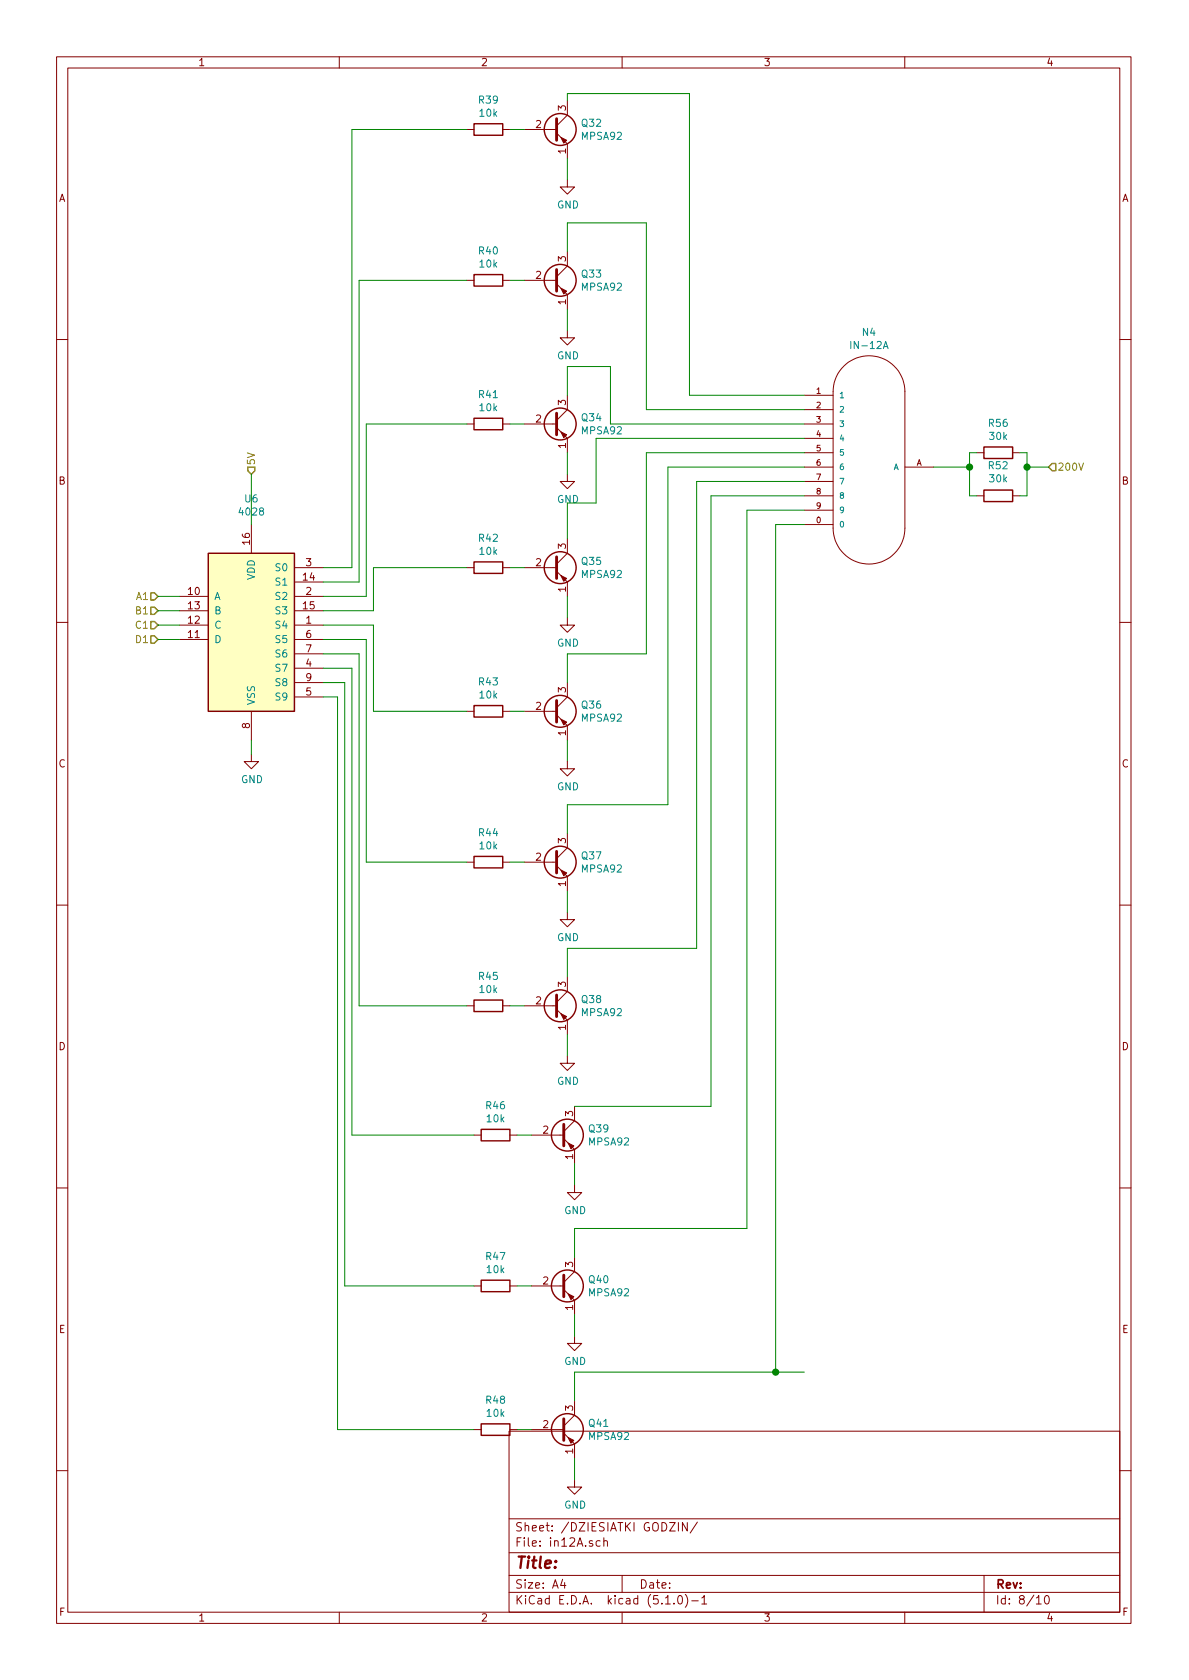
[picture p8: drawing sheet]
<svg xmlns="http://www.w3.org/2000/svg" width="210mm" height="297mm" viewBox="0 0 210 297" stroke-linecap="round" stroke-linejoin="round" font-family="sans-serif">
<g fill="none" stroke="#840000" stroke-width=".18">
<path d="M10 10h190v277h-190zM12 12h186v273.1h-186zM60 10v2M100.3 17.8v2.6l-1.9 1.9M110 10v2M160 10v2M82.5 22.9h1.3M88.9 22.9h1.3M92.7 22.9h5.7M98.4 23.5l1.9 1.9v2.6M100.3 31.8v1.3h1.3l-1.3 1.2-1.2-1.2h1.2M82.5 49.6h1.3"/>
<path d="M88.9 49.6h1.3M92.7 49.6h5.7M98.4 50.2l1.9 1.9v2.5M100.3 58.5v1.2h1.3l-1.3 1.3-1.2-1.3h1.2M100.3 44.5v2.5l-1.9 1.9M10 60h2M82.5 75h1.3M88.9 75h1.3M92.7 75h5.7M98.4 75.6l1.9 1.9v2.5M100.3 69.9v2.5l-1.9 1.9M142.2 75h5.1"/>
<path d="M142.2 69.9h5.1M142.2 72.4h5.1M142.2 77.5h5.1M149.2 64.8a6.3 6.3 0 0 1 6.9-1.4 6.3 6.3 0 0 1 3.9 5.9v24.1a6.3 6.3 0 0 1-6.3 6.3 6.3 6.3 0 0 1-6.4-6.3v-24.1a6.3 6.3 0 0 1 1.9-4.5zM198 60h2M44.4 92.7v5.1M100.3 83.9v1.2h1.3l-1.3 1.3-1.2-1.3h1.2M100.3 95.3v2.5l-1.9 1.9M142.2 92.7h5.1M142.2 80h5.1M142.2 82.6h5.1M142.2 85.1h5.1"/>
<path d="M142.2 87.7h5.1M142.2 90.2h5.1M160 82.6h5.1M172.7 80h1.3M172.7 87.7h1.3M179.1 80h1.2M179.1 87.7h1.2M10 110h2M31.7 110.5h5.1M31.7 105.4h5.1M31.7 113.1h5.1M31.7 108h5.1"/>
<path d="M52.1 110.5h5M52.1 105.4h5M52.1 113.1h5M52.1 108h5M52.1 102.9h5M52.1 100.4h5M52.1 118.1h5M52.1 115.6h5M82.5 100.4h1.3M88.9 100.4h1.3M92.7 100.4h5.7M98.4 101l1.9 1.9v2.5"/>
<path d="M100.3 109.3v1.2h1.3l-1.3 1.3-1.2-1.3h1.2M198 110h2M44.4 133.4v1.3h1.3l-1.3 1.2-1.2-1.2h1.2M44.4 125.8v5M52.1 123.2h5M52.1 120.7h5M82.5 125.8h1.3M88.9 125.8h1.3M92.7 125.8h5.7M98.4 126.4l1.9 1.9v2.5M100.3 134.7v1.2h1.3l-1.3 1.3-1.2-1.3h1.2M100.3 120.7v2.5l-1.9 1.9"/>
<path d="M82.5 152.4h1.3M88.9 152.4h1.3M92.7 152.4h5.7M98.4 153.1l1.9 1.9v2.5M100.3 147.4v2.5l-1.9 1.9M10 160h2M82.5 177.8h1.3M88.9 177.8h1.3M92.7 177.8h5.7M98.4 178.5l1.9 1.9v2.5M100.3 161.3v1.3h1.3l-1.3 1.3-1.2-1.3h1.2M100.3 172.8v2.5l-1.9 1.9"/>
<path d="M198 160h2M100.3 186.7v1.3h1.3l-1.3 1.3-1.2-1.3h1.2M101.6 195.6v2.6l-1.9 1.9M10 210h2M83.8 200.7h1.3M90.2 200.7h1.2M94 200.7h5.7M99.7 201.3l1.9 1.9v2.6M101.6 209.6v1.3h1.3l-1.3 1.2-1.3-1.2h1.3M198 210h2M83.8 227.4h1.3M90.2 227.4h1.2"/>
<path d="M94 227.4h5.7M99.7 228l1.9 1.9v2.5M101.6 236.3v1.2h1.3l-1.3 1.3-1.3-1.3h1.3M101.6 222.3v2.5l-1.9 1.9M83.8 252.8h1.3M90 253h108v32.1h-108zM90.2 252.8h1.2M94 252.8h5.7M99.7 253.4l1.9 1.9v2.5M101.6 247.7v2.5l-1.9 1.9M10 260h2M90 278.5h108"/>
<path d="M90 274.5h108M90 268.5h108M99.5 279.2l-.4 1.1h1M99.8 279.8v1M101.6 261.7v1.2h1.3l-1.3 1.3-1.3-1.3h1.3M106.1 272.5l-.4-.1-.3 .3 .1 .6 .2 .1 .4-.1M106.8 272.5a.37 .37 0 0 1 .6 .1v.8M106.8 271.9v1.5M110 278.5v3M120 269.2v1.5M121.5 269.2v1.5l-.8-1.5v1.5M123.3 269.1l-1.3 2"/>
<path d="M174 278.5v6.6M198 260h2M60 285.1v1.9M90 281.5h108M110 285.1v1.9M117.7 283.6h.8M119.2 283.5v.1M120 282.3l.3-.2a.94 .94 0 0 1 0 1.5 .82 .82 0 0 1-.3-1.3zM121.2 281.9a1.71 1.71 0 0 1 0 2.3M122.3 283h1.2M124.1 282.5l.4-.4v1.5M124.1 283.6h.9"/>
<path d="M160 285.1v1.9M183.3 282.5l.4-.4v1.5M183.3 283.6h.8M184.8 282.3l.4-.2a.94 .94 0 0 1 0 1.5 .79 .79 0 0 1-.4-1.3z"/>
</g>
<g fill="none" stroke="#840000" stroke-width=".25">
<path d="M83.8 21.9h5.1v2h-5.1zM83.8 48.6h5.1v2h-5.1zM83.8 74h5.1v2h-5.1zM174 79h5.1v2.1h-5.1zM36.8 97.8h15.3v28h-15.3zM83.8 99.4h5.1v2h-5.1zM174 86.7h5.1v2h-5.1zM83.8 124.8h5.1v2h-5.1zM83.8 151.4h5.1v2.1h-5.1zM83.8 176.8h5.1v2.1h-5.1zM85.1 199.7h5.1v2h-5.1zM85.1 226.4h5.1v2h-5.1z"/>
<path d="M85.1 251.8h5.1v2h-5.1z"/>
<circle cx="99.1" cy="22.9" r="2.82"/>
<circle cx="99.1" cy="49.6" r="2.82"/>
<circle cx="99.1" cy="75" r="2.82"/>
<circle cx="99.1" cy="100.4" r="2.82"/>
<circle cx="99.1" cy="125.8" r="2.82"/>
<circle cx="99.1" cy="152.4" r="2.82"/>
<circle cx="99.1" cy="177.8" r="2.82"/>
<circle cx="100.3" cy="200.7" r="2.82"/>
<circle cx="100.3" cy="227.4" r="2.82"/>
<circle cx="100.3" cy="252.8" r="2.82"/>
</g>
<g fill="#840000" stroke="#840000" stroke-width=".51">
<path d="M98.4 150.5v3.8z"/>
<path d="M98.4 123.9v3.8z"/>
<path d="M98.4 98.5v3.8z"/>
<path d="M98.4 175.9v3.8z"/>
<path d="M98.4 47.7v3.8z"/>
<path d="M98.4 21v3.8z"/>
<path d="M98.4 73.1v3.8z"/>
<path d="M99.7 225.5v3.8z"/>
<path d="M99.7 198.8v3.8z"/>
<path d="M99.7 250.9v3.8z"/>
</g>
<g fill="#840000" stroke="#840000" stroke-width=".18">
<path d="M99.2 153.8l1 .5-.5 .5z"/>
<path d="M99.2 127.2l1 .5-.5 .5z"/>
<path d="M99.2 101.8l1 .5-.5 .5z"/>
<path d="M99.2 179.2l1 .5-.5 .5z"/>
<path d="M99.2 51l1 .5-.5 .5z"/>
<path d="M99.2 24.3l1 .5-.5 .5z"/>
<path d="M99.2 76.4l1 .5-.5 .5z"/>
<path d="M100.5 228.8l1 .5-.5 .5z"/>
<path d="M100.5 202.1l1 .5-.5 .5z"/>
<path d="M100.5 254.2l1 .5-.5 .5z"/>
</g>
<g fill="none" stroke="#008400" stroke-width=".18">
<path d="M100.3 17.8v-1.3h21.6v53.4h20.3M82.5 22.9h-20.3v77.5h-5.1M90.2 22.9h2.5M100.3 28v3.8M82.5 49.6h-19v53.3h-6.4M90.2 49.6h2.5M100.3 44.5v-5.1h14v33h27.9M100.3 54.6v3.9M82.5 75h-17.7v30.4h-7.7M90.2 75h2.5M100.3 69.9v-5.1h7.6v10.2h34.3M142.2 77.5h-36.8v11.4h-5.1v6.4"/>
<path d="M44.4 83.9v8.8M100.3 80v3.9M142.2 80h-27.9v35.6h-14v5.1M142.2 82.6h-24.1v59.7h-17.8v5.1M142.2 85.1h-19v82.6h-22.9v5.1M142.2 90.2h-10.1v127h-30.5v5.1M142.2 92.7h-5v149.9M142.2 87.7h-16.5v107.9h-24.1M165.1 82.6h6.3M172.7 80h-1.3v7.7h1.3M180.3 80h1.3v7.7h-1.3M181.6 82.6h3.8"/>
<path d="M27.9 105.4h3.8M27.9 108h3.8M27.9 110.5h3.8M27.9 113.1h3.8M57.1 113.1h7.7v39.3h17.7M57.1 110.5h8.9v15.3h16.5M57.1 115.6h6.4v62.2h19M57.1 118.1h5.1v82.6h21.6M82.5 100.4h-16.5v7.6h-8.9M90.2 100.4h2.5M100.3 105.4v3.9M44.4 130.8v2.6"/>
<path d="M57.1 120.7h3.9v106.7h22.8M57.1 123.2h2.6v129.6h24.1M90.2 125.8h2.5M100.3 130.8v3.9M90.2 152.4h2.5M100.3 157.5v3.8M90.2 177.8h2.5M100.3 182.9v3.8M91.4 200.7h2.6M101.6 205.8v3.8M91.4 227.4h2.6M101.6 232.4v3.9"/>
<path d="M91.4 252.8h2.6M101.6 257.8v3.9M142.2 242.6h-40.6v5.1"/>
</g>
<path d="M36.8 97.8h15.3v28h-15.3z" fill="#ffffc2" stroke="#ffffc2" stroke-width=".18"/>
<path d="M43.8 82.6h1.3v.6l-.7 .7-.6-.7zM186.1 82h.6v1.2h-.6l-.7-.6zM26.7 104.8h.6l.6 .6-.6 .7h-.6zM26.7 107.4h.6l.6 .6-.6 .6h-.6zM26.7 109.9h.6l.6 .6-.6 .7h-.6zM26.7 112.4h.6l.6 .7-.6 .6h-.6z" fill="none" stroke="#848400" stroke-width=".25"/>
<path d="M156.2 61.6l.4-1.2 .4 1.2" fill="none" stroke="#008484" stroke-width=".18"/>
<g fill="#008400" stroke="#008400" stroke-width=".25">
<circle cx="171.5" cy="82.6" r=".51"/>
<circle cx="181.6" cy="82.6" r=".51"/>
<circle cx="137.2" cy="242.6" r=".51"/>
</g>
<text font-size="2.8" fill="#840000" x="91" y="277.3">Title:</text>
<g font-size="2.1" fill="#840000">
<text x="91" y="273.5">File: in12A.sch</text>
<text x="91" y="270.8">Sheet: /DZIESIATKI GODZIN/</text>
<text x="91" y="280.9">Size: A4</text>
<text x="113" y="280.9">Date:</text>
<text x="176" y="280.9">Rev:</text>
<text x="91" y="283.7">KiCad E.D.A. kicad (5.1.0)-1</text>
<text x="176" y="283.7">Id: 8/10</text>
</g>
<g font-size="1.8" fill="#840000">
<text x="35" y="11.7">1</text>
<text x="85" y="11.7">2</text>
<text x="135" y="11.7">3</text>
<text x="185" y="11.7">4</text>
<text x="94.8" y="22.6">2</text>
<text x="100.1" y="19.6" transform="rotate(-90 100.1 19.6)">3</text>
<text x="100.1" y="27.2" transform="rotate(-90 100.1 27.2)">1</text>
<text x="10.4" y="35.7">A</text>
<text x="198.4" y="35.7">A</text>
<text x="100.1" y="46.2" transform="rotate(-90 100.1 46.2)">3</text>
<text x="94.8" y="49.3">2</text>
<text x="100.1" y="53.9" transform="rotate(-90 100.1 53.9)">1</text>
<text x="100.1" y="71.6" transform="rotate(-90 100.1 71.6)">3</text>
<text x="94.8" y="74.7">2</text>
<text x="100.1" y="79.3" transform="rotate(-90 100.1 79.3)">1</text>
<text x="10.4" y="85.7">B</text>
<text x="198.4" y="85.7">B</text>
<text x="44.2" y="96.3" transform="rotate(-90 44.2 96.3)">16</text>
<text x="54.1" y="100.1">3</text>
<text x="94.8" y="100.1">2</text>
<text x="100.1" y="97" transform="rotate(-90 100.1 97)">3</text>
<text x="33.3" y="105.2">10</text>
<text x="33.3" y="107.7">13</text>
<text x="53.6" y="102.7">14</text>
<text x="53.6" y="107.7">15</text>
<text x="54.1" y="105.2">2</text>
<text x="100.1" y="104.7" transform="rotate(-90 100.1 104.7)">1</text>
<text x="33.3" y="112.8">11</text>
<text x="33.3" y="110.3">12</text>
<text x="54.1" y="110.3">1</text>
<text x="54.1" y="112.8">6</text>
<text x="54.1" y="117.9">4</text>
<text x="54.1" y="115.4">7</text>
<text x="54.1" y="123">5</text>
<text x="54.1" y="120.4">9</text>
<text x="94.8" y="125.5">2</text>
<text x="100.1" y="122.4" transform="rotate(-90 100.1 122.4)">3</text>
<text x="44.2" y="128.8" transform="rotate(-90 44.2 128.8)">8</text>
<text x="100.1" y="130.1" transform="rotate(-90 100.1 130.1)">1</text>
<text x="10.4" y="135.7">C</text>
<text x="198.4" y="135.7">C</text>
<text x="100.1" y="149.1" transform="rotate(-90 100.1 149.1)">3</text>
<text x="94.8" y="152.2">2</text>
<text x="100.1" y="156.7" transform="rotate(-90 100.1 156.7)">1</text>
<text x="94.8" y="177.6">2</text>
<text x="100.1" y="174.5" transform="rotate(-90 100.1 174.5)">3</text>
<text x="10.4" y="185.7">D</text>
<text x="100.1" y="182.1" transform="rotate(-90 100.1 182.1)">1</text>
<text x="198.4" y="185.7">D</text>
<text x="101.3" y="197.4" transform="rotate(-90 101.3 197.4)">3</text>
<text x="96" y="200.4">2</text>
<text x="101.3" y="205" transform="rotate(-90 101.3 205)">1</text>
<text x="96" y="227.1">2</text>
<text x="101.3" y="224" transform="rotate(-90 101.3 224)">3</text>
<text x="101.3" y="231.7" transform="rotate(-90 101.3 231.7)">1</text>
<text x="10.4" y="235.7">E</text>
<text x="198.4" y="235.7">E</text>
<text x="101.3" y="249.4" transform="rotate(-90 101.3 249.4)">3</text>
<text x="96" y="252.5">2</text>
<text x="101.3" y="257.1" transform="rotate(-90 101.3 257.1)">1</text>
<text x="10.5" y="285.7">F</text>
<text x="35" y="286.7">1</text>
<text x="85" y="286.7">2</text>
<text x="135" y="286.7">3</text>
<text x="185" y="286.7">4</text>
<text x="198.5" y="285.7">F</text>
</g>
<g font-size="1.8" fill="#008484">
<text x="84.7" y="18.3">R39</text>
<text x="84.9" y="20.6">10k</text>
<text x="102.9" y="22.4">Q32</text>
<text x="102.9" y="24.7">MPSA92</text>
<text x="98.5" y="36.9">GND</text>
<text x="84.7" y="45">R40</text>
<text x="84.9" y="47.3">10k</text>
<text x="102.9" y="51.4">MPSA92</text>
<text x="102.9" y="49.1">Q33</text>
<text x="152.6" y="59.4">N4</text>
<text x="98.5" y="63.5">GND</text>
<text x="150.9" y="61.7">IN-12A</text>
<text x="84.7" y="70.4">R41</text>
<text x="84.9" y="72.7">10k</text>
<text x="102.9" y="76.8">MPSA92</text>
<text x="102.9" y="74.5">Q34</text>
<text x="174.9" y="75.5">R56</text>
<text x="175.1" y="77.8">30k</text>
<text x="174.9" y="83">R52</text>
<text x="43.3" y="88.8">U6</text>
<text x="98.5" y="88.9">GND</text>
<text x="175.1" y="85.3">30k</text>
<text x="42.5" y="91.1">4028</text>
<text x="84.7" y="95.8">R42</text>
<text x="48.9" y="101">S0</text>
<text x="84.9" y="98.1">10k</text>
<text x="102.9" y="99.9">Q35</text>
<text x="37.8" y="106.1">A</text>
<text x="45.1" y="102.6" transform="rotate(-90 45.1 102.6)">VDD</text>
<text x="48.9" y="103.5">S1</text>
<text x="48.9" y="106.1">S2</text>
<text x="102.9" y="102.2">MPSA92</text>
<text x="37.8" y="113.7">D</text>
<text x="37.8" y="111.2">C</text>
<text x="37.8" y="108.6">B</text>
<text x="48.9" y="111.2">S4</text>
<text x="48.9" y="108.6">S3</text>
<text x="48.9" y="113.7">S5</text>
<text x="48.9" y="118.8">S7</text>
<text x="48.9" y="116.2">S6</text>
<text x="98.5" y="114.3">GND</text>
<text x="45.1" y="124.8" transform="rotate(-90 45.1 124.8)">VSS</text>
<text x="48.9" y="123.9">S9</text>
<text x="48.9" y="121.3">S8</text>
<text x="84.7" y="121.2">R43</text>
<text x="84.9" y="123.5">10k</text>
<text x="102.9" y="125.3">Q36</text>
<text x="102.9" y="127.6">MPSA92</text>
<text x="42.6" y="138.5">GND</text>
<text x="98.5" y="139.7">GND</text>
<text x="84.7" y="147.9">R44</text>
<text x="84.9" y="150.2">10k</text>
<text x="102.9" y="154.3">MPSA92</text>
<text x="102.9" y="152">Q37</text>
<text x="98.5" y="166.4">GND</text>
<text x="84.7" y="173.3">R45</text>
<text x="84.9" y="175.6">10k</text>
<text x="102.9" y="179.7">MPSA92</text>
<text x="102.9" y="177.4">Q38</text>
<text x="98.5" y="191.8">GND</text>
<text x="86" y="196.1">R46</text>
<text x="86.2" y="198.4">10k</text>
<text x="104.2" y="202.5">MPSA92</text>
<text x="104.2" y="200.2">Q39</text>
<text x="99.8" y="214.7">GND</text>
<text x="86" y="222.8">R47</text>
<text x="86.2" y="225.1">10k</text>
<text x="104.2" y="226.9">Q40</text>
<text x="104.2" y="229.2">MPSA92</text>
<text x="99.8" y="241.3">GND</text>
<text x="86" y="248.2">R48</text>
<text x="86.2" y="250.5">10k</text>
<text x="104.2" y="254.6">MPSA92</text>
<text x="104.2" y="252.3">Q41</text>
<text x="99.8" y="266.7">GND</text>
</g>
<g font-size="1.8" fill="#848400">
<text x="45.1" y="82.3" transform="rotate(-90 45.1 82.3)">5V</text>
<text x="186.9" y="83.2">200V</text>
<text x="24.2" y="106.1">A1</text>
<text x="24.2" y="108.6">B1</text>
<text x="24.2" y="111.2">C1</text>
<text x="24.2" y="113.7">D1</text>
</g>
<g font-size="1.4" fill="#840000">
<text x="144.4" y="69.6">1</text>
<text x="144.4" y="72.2">2</text>
<text x="144.4" y="74.7">3</text>
<text x="144.4" y="77.3">4</text>
<text x="144.4" y="79.8">5</text>
<text x="144.4" y="82.3">6</text>
<text x="162.1" y="82.3">A</text>
<text x="144.4" y="84.9">7</text>
<text x="144.4" y="87.4">8</text>
<text x="144.4" y="90">9</text>
<text x="144.4" y="92.5">0</text>
</g>
<g font-size="1.4" fill="#008484">
<text x="148.3" y="70.4">1</text>
<text x="148.3" y="72.9">2</text>
<text x="148.3" y="75.5">3</text>
<text x="148.3" y="78">4</text>
<text x="148.3" y="80.6">5</text>
<text x="148.3" y="83.1">6</text>
<text x="158" y="83.1">A</text>
<text x="148.3" y="85.6">7</text>
<text x="148.3" y="88.2">8</text>
<text x="148.3" y="93.3">0</text>
<text x="148.3" y="90.7">9</text>
</g>
</svg>
